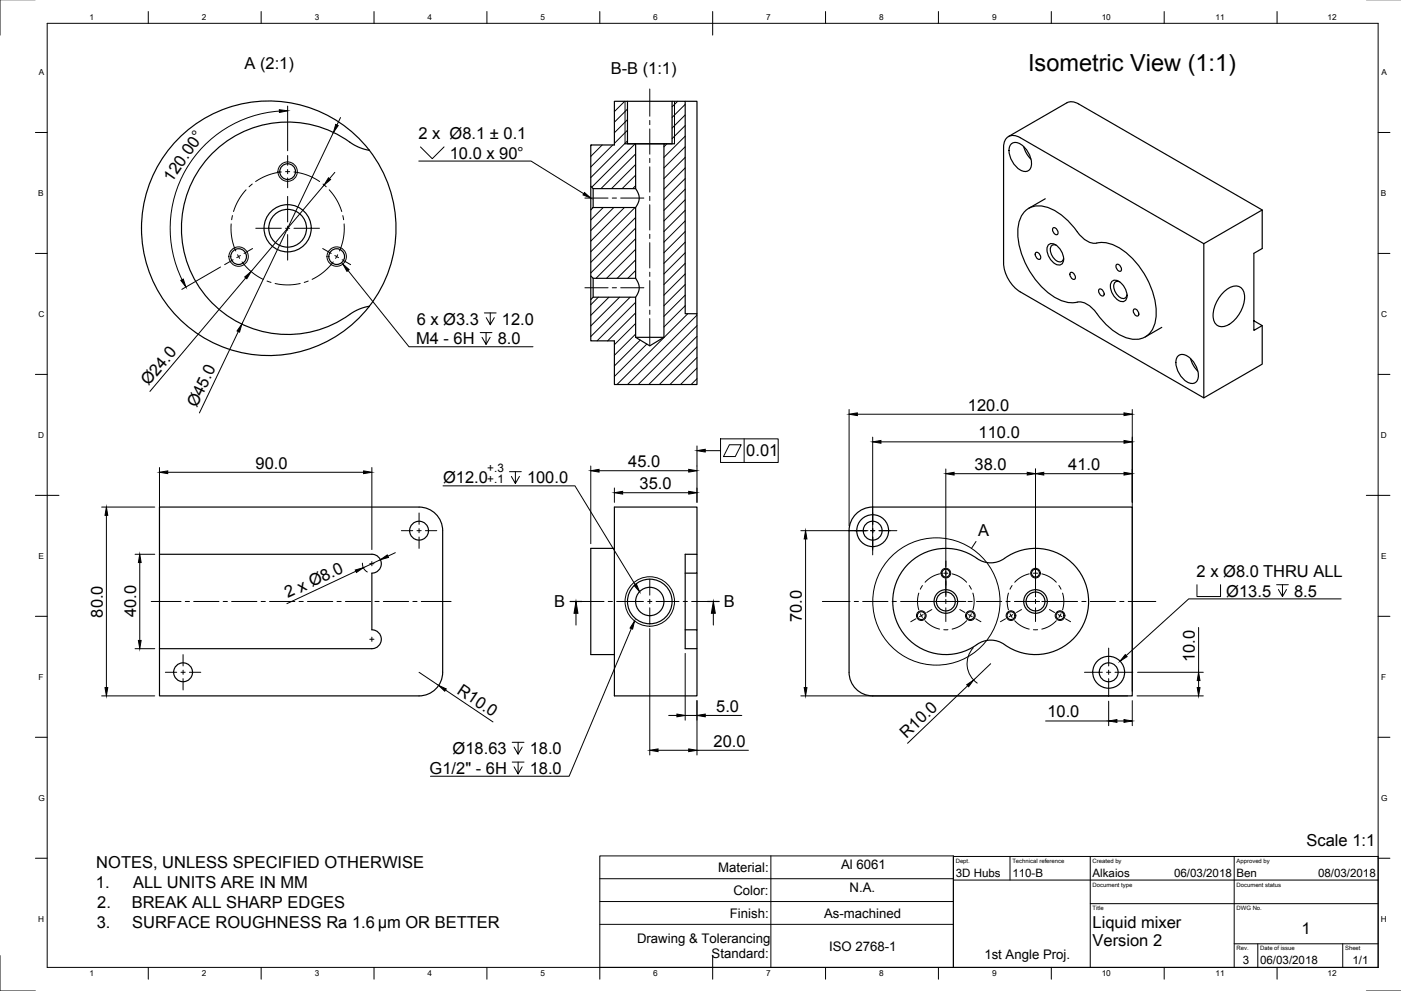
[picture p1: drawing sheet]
<svg xmlns="http://www.w3.org/2000/svg" width="594mm" height="420mm" viewBox="0 0 594 420" stroke-linecap="round" stroke-linejoin="round" font-family="sans-serif">
<!-- layer: Visible -->
<g fill="none" stroke="#000" stroke-width=".5">
<path d="M75.3 59.1a54 54 0 0 1 81.3 4.6l-3-.7-3.3-1.5a45.2 45.2 0 0 0-61.3 4.6 45.2 45.2 0 0 0 0 61.4 45.2 45.2 0 0 0 61.3 4.5l3.3-1.4 3-.7a54 54 0 0 1-78.1 7.6 54 54 0 0 1-3.2-78.4zM260.5 42.9h5.6v18.1h3.4v19h-18l-1-1v-17.5l10-.1zM266.1 42.9h18.9M285 42.9h5.5v90.1h5v30h-35v-18.4l-10-.1v-17.5l1-1h18v17l6 3.6 6-3.6v-82h3.5zM290.5 42.9h5v90.1M426.7 58.7a4.3 4.3 0 0 1 5.9-.3l77.9 44.9v65.4l-77.9-45a15.6 15.6 0 0 1-7-12.2v-49a5.8 5.8 0 0 1 1.1-3.8zM427.6 57.9l24.8-14.3a5 5 0 0 1 5 .5l77.8 44.9M156.6 63.7a54 54 0 0 1 0 66.1M250.5 79v10M251.5 80v8M265 61h21M269.5 61h12"/>
<path d="M269.5 80l1.1 2 .5 1.9-.4 1.8-1.2 2.3M429 60.9a4.6 4.6 0 0 1 5.8 2 8.3 8.3 0 0 1 2 8.8 3.7 3.7 0 0 1-5.7-.8 9.5 9.5 0 0 1-2.9-8.9zM434.1 62.2a11.3 11.3 0 0 0 3.1 5.3M250.5 89l1-1h18v30h-18l-1-1zM434.7 89.4a10.2 10.2 0 0 1 12.5-.1 36 36 0 0 1 11.2 10.9 7.6 7.6 0 0 0 7.9 2.6 20 20 0 0 1 15.6 8.6 32.4 32.4 0 0 1 8 24.8 8.7 8.7 0 0 1-12.4 7 28.9 28.9 0 0 1-13.2-11.3 8 8 0 0 0-8.7-3.6 20 20 0 0 1-15.6-8.6 32.4 32.4 0 0 1-8.1-24.7l1.4-3.7zM443.2 84.3l-7 4M446.5 96.7a1.77 1.77 0 0 1 1.8 .8 1.77 1.77 0 0 1-.1 2 2.06 2.06 0 0 1-1.7-2.8zM250.5 117v10M251.5 118v8M269.5 118l1.2 2.1 .4 1.8-.4 1.8-1.2 2.3M439.2 107.1a1.77 1.77 0 0 1 1.8 .9 1.77 1.77 0 0 1-.2 2 2.06 2.06 0 0 1-1.6-2.9zM444.6 103.8a3.3 3.3 0 0 1 4.7 1.5 6 6 0 0 1 1.1 6.5 3.3 3.3 0 0 1-4.7-1.5 6 6 0 0 1-1.1-6.5z"/>
<path d="M447.9 104a1.86 1.86 0 0 0-2.2 .4 1.86 1.86 0 0 0-.3 2.2 5.1 5.1 0 0 0 4.4 4.4 1.65 1.65 0 0 0 1.2-1.6M453.9 115.6a1.77 1.77 0 0 1 1.8 .9 1.77 1.77 0 0 1-.2 2 2.06 2.06 0 0 1-1.6-2.9zM471.4 119.4a3.3 3.3 0 0 1 4.8 1.4 6 6 0 0 1 1.1 6.5 3.3 3.3 0 0 1-4.7-1.5 6 6 0 0 1-1.2-6.4zM473.4 112.2a1.77 1.77 0 0 1 1.8 .8 1.77 1.77 0 0 1-.1 2 2.06 2.06 0 0 1-1.7-2.8zM474.7 119.5a1.86 1.86 0 0 0-2.1 .4 1.86 1.86 0 0 0-.3 2.2 5.1 5.1 0 0 0 4.4 4.4 1.65 1.65 0 0 0 1.2-1.6M510.5 103.3l24.7-14.3v16.4l-3.5 2v32.7l3.5-2.1-3.5-2M466.1 122.6a1.77 1.77 0 0 1 1.8 .9 1.77 1.77 0 0 1-.2 2 2.06 2.06 0 0 1-1.6-2.9zM480.8 131.1a1.77 1.77 0 0 1 1.8 .9 1.77 1.77 0 0 1-.2 2 2.06 2.06 0 0 1-1.6-2.9zM492.6 138.8l-7 4M518.5 124.3a6.8 6.8 0 0 1 7-2.8 5.6 5.6 0 0 1 2 6.7 13.7 13.7 0 0 1-8.4 10.2 3.9 3.9 0 0 1-4.7-4.7 14.7 14.7 0 0 1 4.1-9.4zM535.2 138v16.4l-24.7 14.3M269.5 143h12"/>
<path d="M499.7 150.8a4.6 4.6 0 0 1 5.9 2 8.3 8.3 0 0 1 1.9 8.8 3.7 3.7 0 0 1-5.6-.8 9.5 9.5 0 0 1-3-8.9zM504.9 152a11.3 11.3 0 0 0 3 5.4M67.6 215h110.1a10 10 0 0 1 10 10v60a10 10 0 0 1-10 10h-110.1zM362.6 218.3l1.7-1.5 2.1-1.1 3.7-.7h110v80h-110a10 10 0 0 1-10.1-10v-60l.7-3.6zM67.6 235h90.1a4 4 0 0 1 4 4 4 4 0 0 1-4 4v24a4 4 0 0 1 4 4 4 4 0 0 1-4 4h-90.1M260.5 232.4l-10 .1v45l10 .1M295.5 235v-20h-35v80h35v-20M385.6 238.6a22.7 22.7 0 0 1 29.6-1.2 10.6 10.6 0 0 0 12.3-1.7 22.5 22.5 0 0 1 34.1 20.9 22.5 22.5 0 0 1-36.6 16.1 10.6 10.6 0 0 0-12.4 1.6 22.5 22.5 0 0 1-29.5-5.7 22.5 22.5 0 0 1 2.5-30zM290.5 243h5v-8h-5v40h5v-8h-5M295.5 243v24"/>
<circle cx="122" cy="72.8" r="3.3"/>
<circle cx="122" cy="96.8" r="10"/>
<circle cx="122" cy="96.8" r="8"/>
<circle cx="101.2" cy="108.8" r="3.3"/>
<circle cx="142.8" cy="108.8" r="3.3"/>
<circle cx="177.7" cy="225" r="4"/>
<circle cx="370.1" cy="225" r="4"/>
<circle cx="370.1" cy="225" r="6.8"/>
<circle cx="275.5" cy="255" r="9.5"/>
<circle cx="275.5" cy="255" r="6"/>
<circle cx="401.1" cy="255" r="5"/>
<circle cx="401.1" cy="243" r="1.67"/>
<circle cx="401.1" cy="255" r="4"/>
<circle cx="439.1" cy="255" r="5"/>
<circle cx="439.1" cy="243" r="1.67"/>
<circle cx="439.1" cy="255" r="4"/>
<circle cx="390.7" cy="261" r="1.67"/>
<circle cx="411.5" cy="261" r="1.67"/>
<circle cx="428.7" cy="261" r="1.67"/>
<circle cx="449.5" cy="261" r="1.67"/>
<circle cx="77.6" cy="285" r="4"/>
<circle cx="470.1" cy="285" r="4"/>
<circle cx="470.1" cy="285" r="6.8"/>
</g>
<!-- layer: Visible Narrow -->
<g fill="none" stroke="#000" stroke-width=".42">
<path d="M265 42.9v18.1M286 42.9v18.1"/>
<circle cx="122" cy="72.8" r="4.1"/>
<circle cx="101.2" cy="108.8" r="4.1"/>
<circle cx="142.8" cy="108.8" r="4.1"/>
<circle cx="275.5" cy="255" r="10.5"/>
<circle cx="401.1" cy="243" r="2.06"/>
<circle cx="439.1" cy="243" r="2.06"/>
<circle cx="390.7" cy="261" r="2.06"/>
<circle cx="411.5" cy="261" r="2.06"/>
<circle cx="428.7" cy="261" r="2.06"/>
<circle cx="449.5" cy="261" r="2.06"/>
</g>
<!-- layer: TitleBlock -->
<path d="M404.3 363.1h180.1v47.1h-180.1zM404.3 373.1h180.1M428.3 363.1v10M462.3 363.1v47.1M523.3 363.1v47.1M462.3 383.1h122.1M523.3 400.1h61.1M533.4 400.1v10.1M569.4 400.1v10.1" fill="none" stroke="#000" stroke-width=".42"/>
<!-- layer: Center Lines -->
<g fill="none" stroke="#000" stroke-width=".42">
<path d="M275.5 37.7v11.6M275.5 51.1v1.8M275.5 54.6v10.8M107 78l-1.4 1.2M119.3 72.9l-5.9 1.4-5 2.7M121.1 72.8h1.8M122 65.9v4.2M122 71.9v1.8M122 75.4v4.2M124.6 72.9l5.9 1.4 5 2.7M137 78l1.3 1.2M275.5 67.2v1.7"/>
<path d="M275.5 70.7v10.8M98 94.9l.3 5.7 1.7 5.8M98.6 91.4l-.4 1.8M104.3 80.5l-3.1 4.3-2.2 4.9M108.5 96.8h10.8M121.1 96.8h1.8M122 83.3v10.8M122 95.9v1.8M122 99.5v10.8M124.6 96.8h10.9M139.6 80.5l3.2 4.3 2.1 4.9M145.4 91.4l.3 1.8"/>
<path d="M145.9 94.9l-.2 5.7-1.7 5.8M248 84h9.8M259.6 84h1.8M263.2 84h9.8M275.5 83.2v1.8M275.5 86.8v10.7M275.5 99.3v1.8M98.8 110.1l-3.6 2.1M100.7 108l.9 1.6M101.9 108.3l-1.5 .9M102.6 111l3.9 4.1 5.1 3.3M107.1 105.4l-3.6 2.1"/>
<path d="M113.2 119.2l1.7 .5M130.7 119.2l-1.7 .5M136.8 105.4l3.6 2.1M141.3 111l-3.8 4.1-5.2 3.3M142 108.3l1.5 .9M143.2 108l-.9 1.6M145.1 110.1l3.6 2.1M275.5 102.9v10.7M275.5 115.4v1.8M275.5 119v10.7M116.7 120.2l5.3 .6 5.3-.6M248 122h9.8"/>
<path d="M259.6 122h1.8M263.2 122h9.8M275.5 131.5v1.8M275.5 135.1v11.5M177.7 217.5v4.8M370 214.7v7.6M156.8 239h1.8M157.7 238.1v1.8M170.2 225h4.8M176.8 225h1.8M177.7 224.1v1.8M177.7 227.7v4.8"/>
<path d="M180.4 225h4.8M359.8 225h7.6M369.2 225h1.7M370 224.1v1.8M370 227.7v7.5M372.7 225h7.6M401.1 237.8v2.5M439.1 237.8v2.5M64.1 255h12.7M78.6 255h1.7M82.1 255h10.8M94.6 255h1.8"/>
<path d="M98.2 255h10.7M110.7 255h1.8M114.3 255h10.7M126.8 255h1.8M130.4 255h10.7M142.9 255h1.8M146.5 255h10.7M159 255h1.8M162.6 255h10.7M175.1 255h1.7M178.6 255h12.7M244.7 255h11.4"/>
<path d="M257.9 255h1.8M261.5 255h11.4M274.6 255h1.8M275.5 245.5v6.8M275.5 254.1v1.8M275.5 257.7v6.8M278.2 255h9.7M289.7 255h1.8M293.3 255h9.7M348.7 255h11.7M362.2 255h1.8M365.8 255h10.7"/>
<path d="M378.3 255h1.8M381.9 255h27.7M389.6 251.5l-.5 3.5 .5 3.6M391.1 248.3l-.8 1.5M395.1 258.4l-2.1 1.3M398.4 243.3l-3.4 1.3-2.7 2.3M401.1 242.1v1.8M401.1 245.7v6.6M401.1 254.1v1.8M401.1 257.7v5.8M402 243h-1.8M403.7 243.3l3.4 1.3 2.8 2.3"/>
<path d="M407 258.4l2.1 1.3M410.5 255h1.8M411 248.3l.9 1.5M412.5 251.5l.6 3.5-.6 3.6M414.1 255h10.7M426.6 255h1.7M427.6 251.5l-.5 3.5 .5 3.6M429.2 248.3l-.9 1.5M430.1 255h10.8M433.2 258.4l-2.2 1.3M436.4 243.3l-3.3 1.3-2.8 2.3M438.2 243h1.8"/>
<path d="M439.1 242.1v1.8M439.1 245.7v6.6M439.1 254.1v1.8M439.1 257.7v5.8M441.8 243.3l3.3 1.3 2.8 2.3M441.8 255h15.1M445 258.4l2.2 1.3M449 248.3l.9 1.5M450.6 251.5l.5 3.5-.5 3.6M458.7 255h1.8M462.3 255h10.7M474.8 255h1.8"/>
<path d="M478.4 255h11.7M77.6 277.5v4.9M156.8 271h1.8M157.7 270.1v1.8M388.3 262.4l-2.1 1.2M390.3 260.2l.8 1.6M391.4 260.6l-1.5 .9M392.3 263.2l2.8 2.2 3.3 1.3M400.2 267h1.8M409.9 263.2l-2.9 2.2-3.3 1.3M410.7 260.6l1.5 .9M411.9 260.2l-.9 1.6"/>
<path d="M413.8 262.4l2.1 1.2M426.4 262.4l-2.2 1.2M428.3 260.2l.9 1.6M429.5 260.6l-1.6 .9M430.3 263.2l2.8 2.2 3.3 1.3M438.2 267h1.8M447.9 263.2l-2.8 2.2-3.3 1.3M448.7 260.6l1.6 .9M449.9 260.2l-.9 1.6M451.8 262.4l2.2 1.2M470.1 274.8v7.6M70.1 285h4.9"/>
<path d="M76.7 285h1.8M77.6 284.1v1.8M77.6 287.7v4.8M80.3 285h4.8M459.9 285h7.5M469.2 285h1.8M470.1 284.1v1.8M470.1 287.7v7.6M472.8 285h7.6"/>
</g>
<!-- layer: Annotations -->
<g fill="none" stroke="#000" stroke-width=".42">
<path d="M177.6 68.3h47.6l22.3 13.8M178.3 62.3l5 5 5-5M147.6 114.7l25.8 32.3h52.6M205.4 132.7h5M207.9 132.7v5l-1.7-3M209.6 134.7l-1.7 3M203.6 141h5M206.1 141v5l-1.7-3M207.8 143l-1.7 3M216 200h5M218.5 200v5l-1.7-3M295.5 189.1v8.5"/>
<path d="M299 191.1h6.5M305.5 186.1h24.5v10h-24.5zM309.3 188.6h5l-2.5 5h-5zM315.5 186.1v10M187.9 206h55.9l25.6 41.9M220.3 202l-1.8 3M413.9 229.6l-2 2.9M507.6 247.9v5h10v-5M541.3 247.9h5M543.8 247.9v5l-1.7-3M545.5 249.9l-1.7 3M568.7 253.9h-64.6l-26.6 24.1"/>
<path d="M244.2 260v5M267.7 266.5l-26.4 62.6h-58.8M302.5 260v5M217.2 314.7h5M219.7 314.7v5l-1.7-3M221.4 316.7l-1.7 3M217.2 323.1h5M219.7 323.1v5l-1.7-3M221.4 325.1l-1.7 3"/>
<circle cx="397.1" cy="255" r="27"/>
</g>
<!-- layer: Dimensions -->
<g fill="none" stroke="#000" stroke-width=".42">
<path d="M118.5 47.1a49.8 49.8 0 0 0-41.3 71.5M122 45v18.9M141.4 56.2l-38.8 81.2M144.4 49.8l-1.5 3.2M137.5 78.4l-31 36.7M142 73.1l-2.3 2.7M93.5 113.2l-16.4 9.5M104.2 117.8l-40.6 48.2M101 140.6l-16.4 34.5M360 173.6v49.4M363.5 175.6h113.1M480.1 173.6v119.4"/>
<path d="M67.6 198.2v34.8M157.7 198.2v34.8M250.5 197.6v32.9M254 199.6h38M295.5 197.6v15.4M370 185.3v47.9M373.6 187.3h103M401.1 198.8v54.2M439.1 198.8v54.2M43.1 215h22.5M45.1 218.5v73M71.1 200.2h83.1"/>
<path d="M260.5 206.9v6.1M264 208.9h28M404.6 200.8h31M442.6 200.8h34M57.3 235h8.3M59.3 238.5v33M153.7 238.8l.6 2.4 1.5 1.3M161.3 237.3l-7.2 3.4M167.6 234.3l-3.1 1.5M339.6 225h28.4M341.6 228.5v63M150.9 242.2l-29.2 13.7"/>
<path d="M57.3 275h8.3M275.5 266.5v53.6M290.5 277v28.3M412.7 274.6a10 10 0 0 0 1.7 15M508.3 266v19M43.1 295h22.5M177.7 285l8.3 5.6M188.9 292.6l20.1 13.5M295.5 297v23.1M339.6 295h138.5M410.3 290.7l-25.5 24.4M420.1 281.4l-7.2 6.9"/>
<path d="M470.1 297.3v10.4M480.1 297v10.7M482.1 295h28.2M482.4 285h27.9M508.3 288.5v3M279 318.1h13M283.5 303.3h3.5M290.5 303.3h5M295.5 318.1h21.9M299 303.3h15.6M443.4 305.7h26.7M473.6 305.7h3"/>
</g>
<g fill="#000" stroke="#000" stroke-width=".42">
<path d="M118.4 46.5l3.6 .5-3.5 .7zM142.4 52.7l1 .5-2 3zM139.3 75.4l.9 .7-2.7 2.3zM76.7 118.9l1-.6 1.1 3.4zM103.8 117.4l2.7-2.3-1.8 3.1zM102.6 137.4l-1 3.4-1.1-.5zM360 175.6l3.5-.6v1.2zM476.6 175l3.5 .6-3.5 .6zM67.6 200.2l3.5-.6v1.2zM154.2 199.6l3.5 .6-3.5 .6zM250.5 199.6l3.5-.6v1.2zM292 199l3.5 .6-3.5 .6z"/>
<path d="M370 187.3l3.6-.5v1.1zM476.6 186.8l3.5 .5-3.5 .6zM45.1 215l.6 3.5h-1.2zM260.5 208.9l3.5-.6v1.2zM292 208.3l3.5 .6-3.5 .6zM401.1 200.8l3.5-.5v1.1zM435.6 200.3l3.5 .5-3.5 .6zM439.1 200.8l3.5-.5v1.1zM476.6 200.3l3.5 .5-3.5 .6zM59.3 235l.5 3.5h-1.1zM161.3 237.3l2.9-2 .5 1zM341.6 225l.6 3.5h-1.2z"/>
<path d="M150.6 241.7l3.5-1-3 2zM58.7 271.5h1.1l-.5 3.5zM44.5 291.5h1.2l-.6 3.5zM186 290.6l3.2 1.5-.6 .9zM341 291.5h1.2l-.6 3.5zM409.9 290.3l3-2-2.2 2.9zM507.7 291.5h1.1l-.5 3.5zM508.3 285l.5 3.5h-1.1zM275.5 318.1l3.5-.6v1.2zM287 302.7l3.5 .6-3.5 .6zM292 317.5l3.5 .6-3.5 .6zM295.5 303.3l3.5-.6v1.2z"/>
<path d="M470.1 305.7l3.5-.6v1.2zM476.6 305.1l3.5 .6-3.5 .6z"/>
</g>
<!-- layer: Border -->
<g fill="none" stroke="#000" stroke-width=".42">
<path d="M0 -.1v15M20 9.9h564.4v400.3h-564.4zM62.9 4.9v5M110.7 4.9v5M158.6 4.9v5M206.5 4.9v5M254.3 4.9v5M302.2 4.9v10M350.1 4.9v5M397.9 4.9v5M445.8 4.9v5M493.7 4.9v5"/>
<path d="M541.5 4.9v5M15 56.2h5M584.4 56.2h5M15 107.5h5M584.4 107.5h5M15 158.7h5M584.4 158.7h5M15 210h10M579.4 210h10M15 261.3h5M584.4 261.3h5M15 312.6h5"/>
<path d="M584.4 312.6h5M15 363.9h5M584.4 363.9h5M0 405.1v15.1h15M62.9 410.2v5M110.7 410.2v5M158.6 410.2v5M206.5 410.2v5M254.3 410.2v5M302.2 405.1v10.1M350.1 410.2v5M397.9 410.2v5"/>
<path d="M445.8 410.2v5M493.7 410.2v5M541.5 410.2v5M579.4 420.2h14.7"/>
</g>
<!-- layer: Hatching -->
<g fill="none" stroke="#000" stroke-width=".42">
<path d="M264.9 42.9l-4.4 4.4M266.1 46.3l-5.6 5.5M266.1 50.7l-5.6 5.6M266.1 55.2l-5.6 5.6M266.1 59.7l-15.6 15.6M287.3 42.9l-2.3 2.4M290.5 44.2l-5.5 5.6M290.5 48.7l-5.5 5.6M290.5 53.2l-5.5 5.6M290.5 57.7l-9 9M250.9 61.5l-.4 .3M255.4 61.5l-4.9 4.8"/>
<path d="M259.8 61.5l-9.3 9.3M269.3 61l-18.4 18.4M269.5 65.3l-14.7 14.7M269.5 69.8l-10.2 10.2M269.5 74.2l-5.7 5.8M269.5 78.7l-1.2 1.3M282.8 61l-1.3 1.2M290.5 62.2l-9 9M290.5 66.7l-9 9M290.5 71.2l-9 9M290.5 75.7l-9 9M255.8 88l-5.3 5.3"/>
<path d="M260.3 88l-9.8 9.8M264.8 88l-14.3 14.2M269.3 88l-18.8 18.7M269.5 92.2l-19 19M269.5 96.7l-19 19M290.5 80.2l-9 9M290.5 84.7l-9 9M290.5 89.2l-9 9M290.5 93.7l-9 9M290.5 98.2l-9 9M269.5 101.2l-16.8 16.8M269.5 105.7l-12.3 12.3"/>
<path d="M269.5 110.2l-7.8 7.8M269.5 114.7l-3.3 3.3M290.5 102.7l-9 9M290.5 107.2l-9 9M290.5 111.6l-9 9.1M290.5 116.1l-9 9M253.7 126l-3.2 3.2M258.2 126l-7.7 7.7M262.7 126l-12.2 12.2M267.2 126l-16.7 16.7M269.5 128.2l-16.3 16.3M269.5 132.7l-11.8 11.8"/>
<path d="M269.5 137.2l-9 9M290.5 120.6l-9 9M290.5 125.1l-9 9M290.5 129.6l-9 9M291.6 133l-30 30M295.5 133.6l-29.4 29.4M295.5 138.1l-24.9 24.9M269.5 141.6l-9 9.1M271.5 144.2l-11 10.9M274.3 145.9l-13.8 13.7M295.5 142.6l-20.4 20.4M295.5 147.1l-15.9 15.9"/>
<path d="M295.5 151.6l-11.4 11.4M295.5 156.1l-6.9 6.9M295.5 160.6l-2.4 2.4"/>
</g>
<!-- layer: Annotations -->
<path d="M241.7 255h5M300 255h5" fill="none" stroke="#000" stroke-width=".5"/>
<path d="M247.8 81.6l2.7 2.4-3.3-1.4zM145.4 112l2.6 2.3-.9 .8zM295.5 191.1l3.5-.6v1.1zM268.9 248.2l1-.6 1.3 3.3zM244.2 255l.9 5h-1.7zM269.1 263.3l-.8 3.4-1.1-.4zM302.5 255l.8 5h-1.6zM477.2 277.5l.7 .9-3 1.9z" fill="#000" stroke="#000" stroke-width=".42"/>
<!-- layer: BOM -->
<path d="M254.3 362.9h150v47.3h-150zM254.3 372.6h150M326.9 362.9v47.3M254.3 391.9h150M254.3 382.2h150" fill="none" stroke="#000" stroke-width=".42"/>
<text font-size="10" x="435.9" y="30">Isometric View (1:1)</text>
<g font-size="7">
<text x="103.7" y="29.1">A (2:1)</text>
<text x="259" y="31.3">B-B (1:1)</text>
<text x="177.4" y="58.9">2 x Ø8.1 ± 0.1</text>
<text x="190.7" y="67.3">10.0 x 90°</text>
<text x="72.8" y="77.4" transform="rotate(-55 72.8 77.4)">120.00°</text>
<text x="176.7" y="137.7">6 x Ø3.3</text>
<text x="212.8" y="137.7">12.0</text>
<text x="176.4" y="146">M4 - 6H</text>
<text x="211" y="146">8.0</text>
<text x="63" y="163.8" transform="rotate(-50 63 163.8)">Ø24.0</text>
<text x="83.4" y="173.2" transform="rotate(-64 83.4 173.2)">Ø45.0</text>
<text x="410.5" y="174.1">120.0</text>
<text x="415" y="185.8">110.0</text>
<text x="316.5" y="193.5">0.01</text>
<text x="108.3" y="198.7">90.0</text>
<text x="266.4" y="198">45.0</text>
<text x="413.3" y="199.3">38.0</text>
<text x="453" y="199.3">41.0</text>
<text x="187.9" y="205">Ø12.0</text>
<text x="223.5" y="205">100.0</text>
<text x="271.2" y="207.3">35.0</text>
<text x="414.7" y="227.2">A</text>
<text x="507.4" y="244.5">2 x Ø8.0 THRU ALL</text>
<text x="122.1" y="253.7" transform="rotate(-25 122.1 253.7)">2 x Ø8.0</text>
<text x="234.9" y="257.5">B</text>
<text x="306.9" y="257.5">B</text>
<text x="520" y="252.9">Ø13.5</text>
<text x="548.7" y="252.9">8.5</text>
<text x="43.5" y="261.8" transform="rotate(-90 43.5 261.8)">80.0</text>
<text x="57.7" y="261.7" transform="rotate(-90 57.7 261.7)">40.0</text>
<text x="340" y="263.7" transform="rotate(-90 340 263.7)">70.0</text>
<text x="506.7" y="280.8" transform="rotate(-90 506.7 280.8)">10.0</text>
<text x="193.5" y="293.7" transform="rotate(34 193.5 293.7)">R10.0</text>
<text x="303.7" y="301.8">5.0</text>
<text x="444.1" y="304.1">10.0</text>
<text x="302.6" y="316.5">20.0</text>
<text x="384.4" y="313.3" transform="rotate(-44 384.4 313.3)">R10.0</text>
<text x="191.9" y="319.7">Ø18.63</text>
<text x="224.6" y="319.7">18.0</text>
<text x="182.2" y="328.1">G1/2&quot; - 6H</text>
<text x="224.6" y="328.1">18.0</text>
<text x="554" y="358.8">Scale 1:1</text>
<text x="40.8" y="368.1">NOTES, UNLESS SPECIFIED OTHERWISE</text>
<text x="40.6" y="376.5">1.</text>
<text x="56.4" y="376.5">ALL UNITS ARE IN MM</text>
<text x="41.3" y="384.9">2.</text>
<text x="55.9" y="384.9">BREAK ALL SHARP EDGES</text>
<text x="41" y="393.3">3.</text>
<text x="56.1" y="393.3">SURFACE ROUGHNESS Ra 1.6μm OR BETTER</text>
<text x="463.3" y="393.6">Liquid mixer</text>
<text x="463.3" y="401.1">Version 2</text>
<text x="551.9" y="396">1</text>
</g>
<g font-size="5.6">
<text x="304.5" y="369.7">Material:</text>
<text x="356.6" y="368.4">Al 6061</text>
<text x="311" y="379.4">Color:</text>
<text x="360.2" y="378.1">N.A.</text>
<text x="309.5" y="389">Finish:</text>
<text x="349.5" y="389">As-machined</text>
<text x="270.1" y="399.7">Drawing &amp; Tolerancing</text>
<text x="301.7" y="406.4">Standard:</text>
<text x="351.6" y="403">ISO 2768-1</text>
<text x="417.4" y="406.4">1st Angle Proj.</text>
</g>
<g font-size="5">
<text x="206.6" y="200.2">+.3</text>
<text x="206.6" y="205">+.1</text>
</g>
<g font-size="4.9">
<text x="405.3" y="371.6">3D Hubs</text>
<text x="429.3" y="371.6">110-B</text>
<text x="463.3" y="371.6">Alkaios</text>
<text x="497.9" y="371.6">06/03/2018</text>
<text x="524.3" y="371.6">Ben</text>
<text x="558.9" y="371.6">08/03/2018</text>
<text x="527" y="408.8">3</text>
<text x="534.4" y="408.7">06/03/2018</text>
<text x="573.5" y="408.7">1/1</text>
</g>
<g font-size="3.5">
<text x="37.9" y="8.6">1</text>
<text x="85.6" y="8.6">2</text>
<text x="133.5" y="8.6">3</text>
<text x="181.3" y="8.6">4</text>
<text x="229.2" y="8.6">5</text>
<text x="277" y="8.6">6</text>
<text x="324.9" y="8.6">7</text>
<text x="372.8" y="8.6">8</text>
<text x="420.7" y="8.6">9</text>
<text x="467.2" y="8.6">10</text>
<text x="515.4" y="8.6">11</text>
<text x="562.9" y="8.6">12</text>
<text x="16.4" y="31.8">A</text>
<text x="585.8" y="31.8">A</text>
<text x="16.2" y="83.1">B</text>
<text x="585.6" y="83.1">B</text>
<text x="16.3" y="134.3">C</text>
<text x="585.6" y="134.3">C</text>
<text x="16.2" y="185.6">D</text>
<text x="585.6" y="185.6">D</text>
<text x="16.3" y="236.9">E</text>
<text x="585.6" y="236.9">E</text>
<text x="16.3" y="288.2">F</text>
<text x="585.6" y="288.2">F</text>
<text x="16.3" y="339.5">G</text>
<text x="585.6" y="339.5">G</text>
<text x="16.2" y="390.8">H</text>
<text x="585.6" y="390.8">H</text>
<text x="37.9" y="413.9">1</text>
<text x="85.6" y="413.9">2</text>
<text x="133.5" y="413.9">3</text>
<text x="181.3" y="413.9">4</text>
<text x="229.2" y="413.9">5</text>
<text x="277" y="413.9">6</text>
<text x="324.9" y="413.9">7</text>
<text x="372.8" y="413.9">8</text>
<text x="420.7" y="413.9">9</text>
<text x="467.2" y="413.9">10</text>
<text x="515.4" y="413.9">11</text>
<text x="562.9" y="413.9">12</text>
</g>
<g font-size="2.5">
<text x="405.3" y="365.9">Dept.</text>
<text x="429.3" y="365.9">Technical reference</text>
<text x="463.3" y="365.9">Created by</text>
<text x="524.3" y="365.9">Approved by</text>
<text x="463.3" y="375.9">Document type</text>
<text x="524.3" y="375.9">Document status</text>
<text x="463.3" y="385.9">Title</text>
<text x="524.3" y="385.9">DWG No.</text>
<text x="524.3" y="402.9">Rev.</text>
<text x="534.4" y="402.9">Date of issue</text>
<text x="570.4" y="402.9">Sheet</text>
</g>
</svg>
